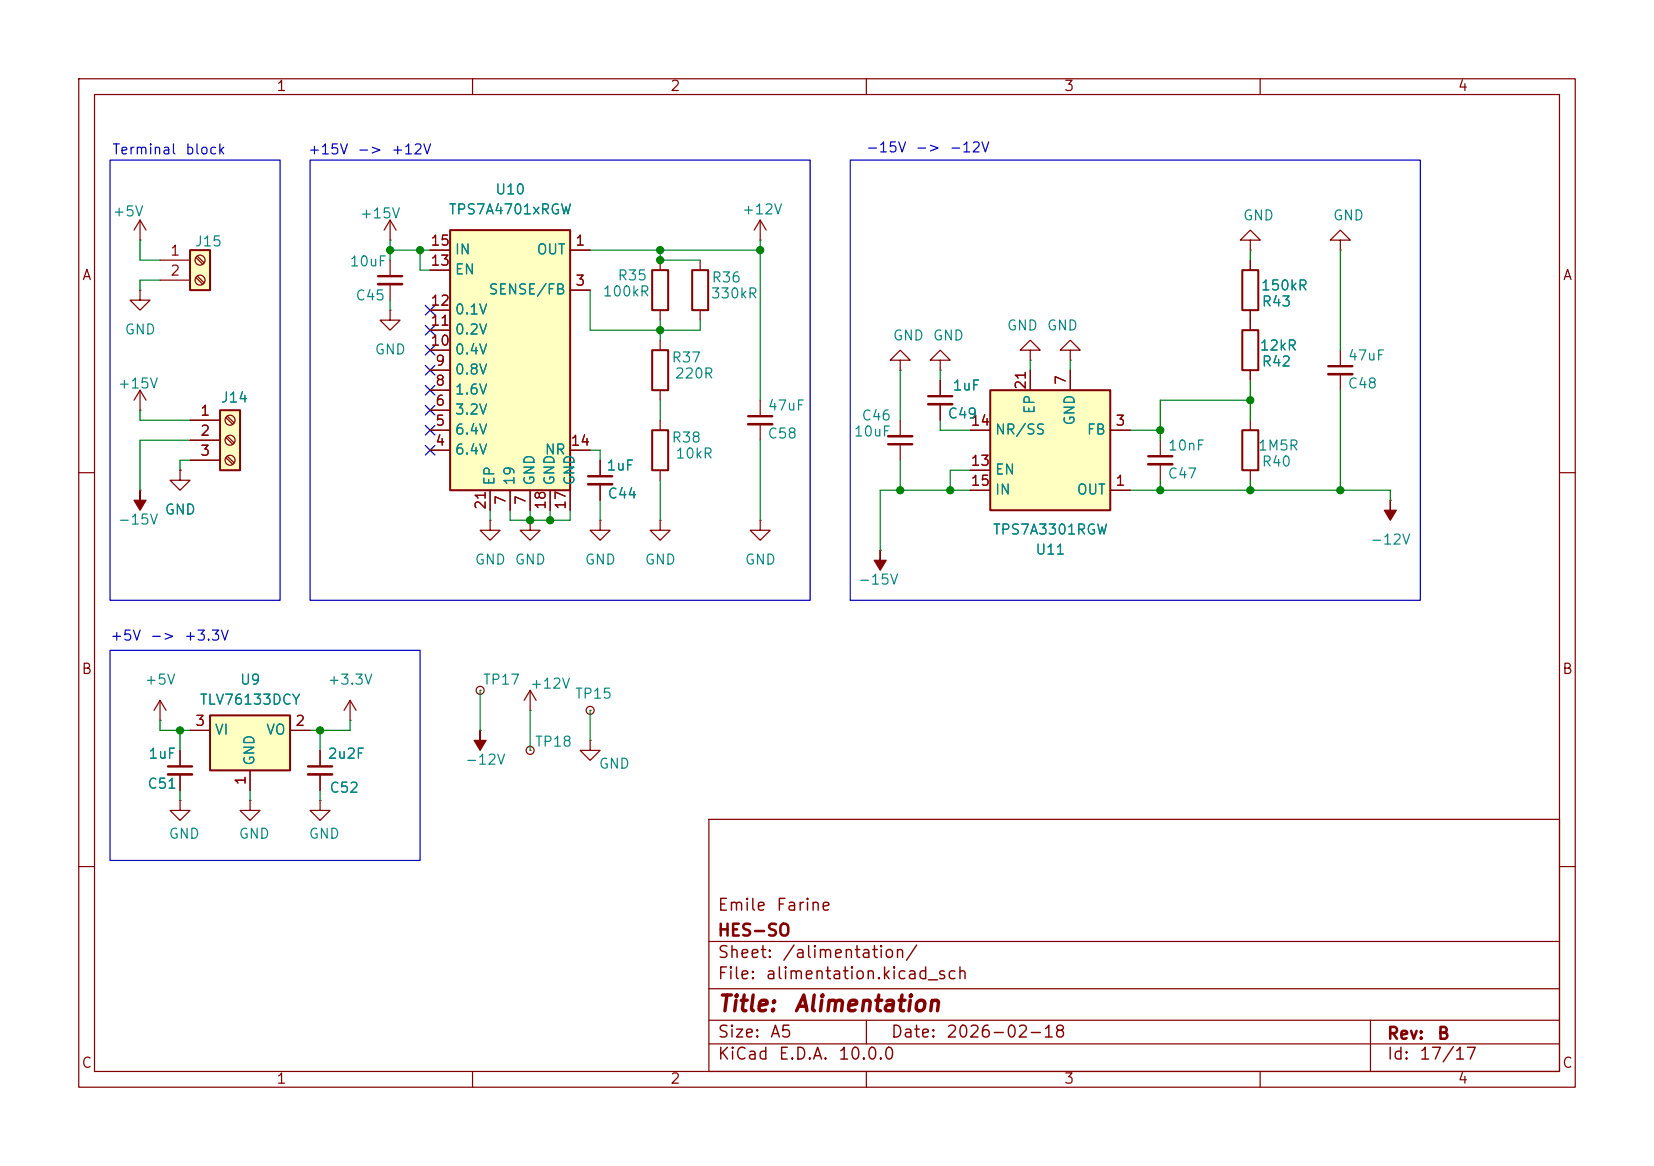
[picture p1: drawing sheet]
<svg xmlns="http://www.w3.org/2000/svg" width="210mm" height="148mm" viewBox="0 0 210 148" stroke-linecap="round" stroke-linejoin="round" font-family="sans-serif">
<g fill="none" stroke="#840000" stroke-width=".15">
<path d="M10 10h190v128h-190zM12 12h186v124h-186zM60 10v2M110 10v2M160 10v2M10 60h2M83.8 66v1.3h1.3l-1.3 1.3-1.3-1.3h1.3M83.8 66h.1M198 60h2M10 110h2M90 104h108v32h-108zM90 119.5h108"/>
<path d="M198 110h2M60 136v2M90 132.5h108M90 129.5h108M90 125.5h108M110 136v2M110 129.5v3M160 136v2M174 129.5v6.5"/>
</g>
<path d="M125.7 49.5h15.3v15.3h-15.3z" fill="#ffffc2"/>
<path d="M82.8 34.3h2v5.1h-2zM87.9 34.3h2v5.1h-2zM82.8 44.5h2v5h-2zM82.8 54.6h2v5.1h-2zM125.7 49.5h15.3v15.3h-15.3z" fill="none" stroke="#840000" stroke-width=".25"/>
<g fill="none" stroke="#840000" stroke-width=".15">
<path d="M83.8 33v1.3M83.8 39.4v1.2M88.9 33v1.3M88.9 39.4v1.2M96.5 30.5h.1M96.5 27.9v2.6M96.5 27.9l-.7 1.3M96.5 27.9l.8 1.3M76.2 58.4v2.1M83.8 43.2v1.3M83.8 49.5v1.3M83.8 53.3v1.3"/>
<path d="M83.8 59.7v1.3M96.5 50.8v2M96.5 53.8v2.1M119.4 45.7h-1.3l1.3-1.2 1.2 1.2h-1.2v1.3M119.4 47h.1M123.2 54.6h2.5M123.2 59.7h2.5M130.8 47v2.5M135.9 47v2.5M141 54.6h2.5M17.8 62.2h.1M76.2 66v1.3h1.3l-1.3 1.3-1.3-1.3h1.3"/>
<path d="M76.2 66h.1M76.2 61.5v2M96.5 66v1.3h-1.3l1.3 1.3 1.3-1.3h-1.3M96.5 66h.1M123.2 62.2h2.5M141 62.2h2.5M20.3 91.4h.1M20.3 88.9l-.7 1.3M20.3 88.9l.8 1.3M20.3 88.9v2.5M61 87.6h.1M74.9 90.2h.1"/>
<path d="M22.9 101.6v1.3h1.2l-1.2 1.2-1.3-1.2h1.3M22.9 101.6h.1M31.7 101.6v1.3h1.3l-1.3 1.2-1.2-1.2h1.2M31.7 101.6h.1M40.6 101.6v1.3h1.3l-1.3 1.2-1.2-1.2h1.2M40.6 101.6h.1"/>
<circle cx="61" cy="87.6" r=".51"/>
<circle cx="74.9" cy="90.2" r=".51"/>
</g>
<path d="M17.8 62.2v1.3h.7l-.7 1.3-.8-1.3h.8z" fill="#840000" stroke="#840000" stroke-width=".15"/>
<path d="M95 52.8h3M74.7 60.5h3" fill="none" stroke="#840000" stroke-width=".3"/>
<path d="M95 53.8h3M74.7 61.5h3" fill="none" stroke="#840000" stroke-width=".33"/>
<path d="M26.7 90.8h10.1v7h-10.1z" fill="#ffffc2"/>
<path d="M26.7 90.8h10.1v7h-10.1z" fill="none" stroke="#840000" stroke-width=".25"/>
<path d="M24.1 92.7h2.6M31.7 97.8v2.5M36.8 92.7h2.6" fill="none" stroke="#840000" stroke-width=".15"/>
<path d="M57.1 29.2h15.3v33h-15.3z" fill="#ffffc2"/>
<path d="M57.1 29.2h15.3v33h-15.3zM157.7 34.3h2.1v5.1h-2.1zM157.7 54.6h2.1v5.1h-2.1zM157.7 41.9h2.1v5.1h-2.1z" fill="none" stroke="#840000" stroke-width=".25"/>
<g fill="none" stroke="#840000" stroke-width=".15">
<path d="M49.5 30.5h.1M49.5 27.9l-.7 1.3M49.5 27.9l.8 1.3M49.5 27.9v2.6M54.6 31.8h2.5M54.6 39.4h2.5M54.6 34.3h2.5M72.4 31.8h2.5M72.4 36.8h2.5M158.7 30.5h-1.2l1.2-1.3 1.3 1.3h-1.3v1.3M158.7 31.8h.1M158.7 33v1.3"/>
<path d="M158.7 39.4v2.5M170.2 30.5h-1.3l1.3-1.3 1.2 1.3h-1.2v1.3M170.2 31.8h.1M54.6 57.2h2.5M54.6 54.6h2.5M54.6 52.1h2.5M54.6 49.5h2.5M54.6 47h2.5M54.6 44.5h2.5M54.6 41.9h2.5M72.4 57.2h2.5M114.3 45.7h-1.3l1.3-1.2 1.3 1.2h-1.3v1.3"/>
<path d="M114.3 47h.1M114.3 53.3v2.1M114.3 56.4v2M119.4 48.3v2M119.4 51.3v2M130.8 44.5h1.3l-1.3-1.3-1.3 1.3h1.3v1.2M130.8 45.7h.1M135.9 44.5h1.3l-1.3-1.3-1.3 1.3h1.3v1.2M135.9 45.7h.1M147.3 55.9v2M147.3 58.9v2.1M158.7 47v1.3"/>
<path d="M158.7 53.3v1.3M158.7 59.7v1.3M170.2 44.5v2M170.2 47.5v2M62.2 66v1.3h1.3l-1.3 1.3-1.2-1.3h1.2M62.2 66h.1M62.2 62.2v2.6M64.8 62.2v2.6M67.3 66v1.3h1.3l-1.3 1.3-1.3-1.3h1.3M67.3 66h.1M67.3 62.2v2.6M69.8 62.2v2.6"/>
<path d="M72.4 62.2v2.6M111.8 69.9h.1M176.5 63.5h.1M22.9 95.3v2M22.9 98.3v2M40.6 95.3v2M40.6 98.3v2M44.4 91.4h.1M44.4 88.9l-.7 1.3M44.4 88.9l.8 1.3M44.4 88.9v2.5M61 92.7h.1"/>
<path d="M67.3 90.2h.1M67.3 95.3h.1M67.3 87.6v2.6M67.3 87.6l-.8 1.3M67.3 87.6l.8 1.3M74.9 94v1.3h1.3l-1.3 1.2-1.2-1.2h1.2M74.9 94h.1"/>
<circle cx="67.3" cy="95.3" r=".51"/>
</g>
<path d="M112.8 56.4h3M117.9 50.3h3M145.8 57.9h3M168.7 46.5h3M21.3 97.3h3.1M39.1 97.3h3.1" fill="none" stroke="#840000" stroke-width=".3"/>
<path d="M112.8 55.4h3M117.9 51.3h3M145.8 58.9h3M168.7 47.5h3M21.3 98.3h3.1M39.1 98.3h3.1" fill="none" stroke="#840000" stroke-width=".33"/>
<g fill="#840000" stroke="#840000" stroke-width=".15">
<path d="M61 92.7v1.3h.7l-.7 1.3-.8-1.3h.8z"/>
<path d="M111.8 69.9v1.2h.7l-.7 1.3-.8-1.3h.8z"/>
<path d="M176.5 63.5v1.3h.8l-.8 1.2-.7-1.2h.7z"/>
</g>
<path d="M24.1 31.8h2.6v5h-2.6z" fill="#ffffc2"/>
<path d="M24.1 31.8h2.6v5h-2.6z" fill="none" stroke="#840000" stroke-width=".25"/>
<g fill="none" stroke="#840000" stroke-width=".15">
<path d="M17.8 30.5h.1M17.8 27.9l-.8 1.3M17.8 27.9l.7 1.3M17.8 27.9v2.6M20.3 33h3.8M20.3 35.6h3.8M24.9 32.7l.8 .8M24.9 35.2l.8 .9M25 32.5l.9 .9M25 35.1l.9 .8M49.5 39.4v1.2h1.3l-1.3 1.3-1.2-1.3h1.2M49.5 39.4h.1"/>
<path d="M49.5 33v2.1M49.5 36.1v2"/>
<circle cx="25.4" cy="33" r=".63"/>
<circle cx="25.4" cy="35.6" r=".63"/>
</g>
<path d="M48 35.1h3.1" fill="none" stroke="#840000" stroke-width=".3"/>
<path d="M48 36.1h3.1" fill="none" stroke="#840000" stroke-width=".33"/>
<path d="M27.9 52.1h2.6v7.6h-2.6z" fill="#ffffc2"/>
<path d="M27.9 52.1h2.6v7.6h-2.6z" fill="none" stroke="#840000" stroke-width=".25"/>
<g fill="none" stroke="#840000" stroke-width=".15">
<path d="M17.8 36.8v1.3h1.2l-1.2 1.3-1.3-1.3h1.3M17.8 36.8h.1M54.6 31.8h2.5M54.6 39.4h2.5M54.6 34.3h2.5M72.4 31.8h2.5M72.4 36.8h2.5M158.7 33v1.3M158.7 39.4v2.5M17.8 52.1h.1M17.8 49.5l-.8 1.3M17.8 49.5l.7 1.3"/>
<path d="M17.8 49.5v2.6M22.9 59.7v1.3h1.2l-1.2 1.2-1.3-1.2h1.3M22.9 59.7h.1M24.1 53.3h3.8M24.1 55.9h3.8M24.1 58.4h3.8M28.7 53l.8 .8M28.7 55.5l.8 .9M28.7 58.1l.8 .8M28.9 52.8l.8 .9M28.9 55.4l.8 .8M28.9 57.9l.8 .9"/>
<path d="M54.6 57.2h2.5M54.6 54.6h2.5M54.6 52.1h2.5M54.6 49.5h2.5M54.6 47h2.5M54.6 44.5h2.5M54.6 41.9h2.5M72.4 57.2h2.5M76.2 58.4v2.1M119.4 48.3v2M119.4 51.3v2M123.2 54.6h2.5"/>
<path d="M123.2 59.7h2.5M130.8 47v2.5M135.9 47v2.5M141 54.6h2.5M158.7 47v1.3M62.2 62.2v2.6M64.8 62.2v2.6M67.3 62.2v2.6M69.8 62.2v2.6M72.4 62.2v2.6M76.2 61.5v2M123.2 62.2h2.5"/>
<path d="M141 62.2h2.5M22.9 95.3v2M22.9 98.3v2M24.1 92.7h2.6M31.7 97.8v2.5M36.8 92.7h2.6M40.6 95.3v2M40.6 98.3v2"/>
<circle cx="29.2" cy="55.9" r=".63"/>
<circle cx="29.2" cy="53.3" r=".63"/>
<circle cx="29.2" cy="58.4" r=".63"/>
</g>
<g fill="none" stroke="#008400" stroke-width=".15">
<path d="M17.8 30.5v2.5h2.5M20.3 35.6h-2.5v1.2M49.5 31.8h5.1M49.5 30.5v2.5M49.5 38.1v1.3M53.3 31.8v2.5h1.3M74.9 36.8v5.1h14v-1.3M74.9 31.8h21.6M83.8 31.8v1.2h5.1M96.5 30.5v20.3M158.7 31.8v1.2M170.2 31.8v12.7"/>
<path d="M17.8 52.1v1.2h6.3M24.1 55.9h-6.3v6.3M24.1 58.4h-1.2v1.3M74.9 57.2h1.3v1.2M83.8 40.6v2.6M83.8 50.8v2.5M96.5 55.9v10.1M114.3 47v6.3M114.3 58.4v3.8M119.4 53.3v1.3h3.8M119.4 47v1.3M123.2 59.7h-2.6v2.5"/>
<path d="M130.8 45.7v1.3M135.9 45.7v1.3M143.5 54.6h3.8M158.7 50.8h-11.4v5.1M158.7 48.3v5M170.2 49.5v12.7M62.2 64.8v1.2M64.8 64.8v1.2h7.6v-1.2M67.3 64.8v1.2M69.8 64.8v1.2M76.2 63.5v2.5M83.8 61v5"/>
<path d="M123.2 62.2h-11.4v7.7M143.5 62.2h33v1.3M147.3 61v1.2M158.7 61v1.2M20.3 91.4v1.3h3.8M22.9 92.7v2.6M40.6 92.7v2.6M44.4 91.4v1.3h-5M61 87.6v5.1M67.3 90.2v5.1M74.9 90.2v3.8M22.9 100.3v1.3"/>
<path d="M31.7 100.3v1.3M40.6 100.3v1.3"/>
</g>
<g fill="none" stroke="#000084" stroke-width=".15">
<path d="M54 38.8l1.2 1.2M55.2 38.8l-1.2 1.2M54 56.5l1.2 1.3M54 41.3l1.2 1.2M54 46.4l1.2 1.2M54 54l1.2 1.2M54 43.8l1.2 1.3M54 48.9l1.2 1.2M54 51.5l1.2 1.2M55.2 56.5l-1.2 1.3M55.2 41.3l-1.2 1.2M55.2 46.4l-1.2 1.2"/>
<path d="M55.2 54l-1.2 1.2M55.2 43.8l-1.2 1.3M55.2 48.9l-1.2 1.2M55.2 51.5l-1.2 1.2"/>
</g>
<path d="M14 20.3h21.6v55.9h-21.6zM39.4 20.3h63.5v55.9h-63.5zM107.9 20.3h72.4v55.9h-72.4zM14 82.6h39.3v26.6h-39.3z" fill="none" stroke="#0000c2" stroke-width=".15"/>
<g fill="#008400" stroke="#008400" stroke-width=".13">
<circle cx="53.3" cy="31.8" r=".46"/>
<circle cx="49.5" cy="31.8" r=".46"/>
<circle cx="69.8" cy="66" r=".46"/>
<circle cx="67.3" cy="66" r=".46"/>
<circle cx="147.3" cy="62.2" r=".46"/>
<circle cx="147.3" cy="54.6" r=".46"/>
<circle cx="158.7" cy="50.8" r=".46"/>
<circle cx="114.3" cy="62.2" r=".46"/>
<circle cx="120.6" cy="62.2" r=".46"/>
<circle cx="22.9" cy="92.7" r=".46"/>
<circle cx="40.6" cy="92.7" r=".46"/>
<circle cx="83.8" cy="33" r=".46"/>
<circle cx="96.5" cy="31.8" r=".46"/>
<circle cx="83.8" cy="31.8" r=".46"/>
<circle cx="83.8" cy="41.9" r=".46"/>
<circle cx="158.7" cy="62.2" r=".46"/>
<circle cx="170.2" cy="62.2" r=".46"/>
</g>
<g font-size="2" fill="#840000">
<text x="91" y="128.9">Title:</text>
<text x="100.7" y="128.9">Alimentation</text>
</g>
<g font-size="1.5" fill="#840000">
<text x="91" y="119.2">HES-SO</text>
<text x="91" y="116">Emile</text>
<text x="98.5" y="116">Farine</text>
<text x="91" y="124.7">File:</text>
<text x="91" y="122">Sheet:</text>
<text x="97.1" y="124.7">alimentation.kicad_sch</text>
<text x="99.2" y="122">/alimentation/</text>
<text x="91" y="134.9">KiCad</text>
<text x="91" y="132.1">Size:</text>
<text x="97.7" y="132.1">A5</text>
<text x="98.7" y="134.9">E.D.A.</text>
<text x="106.3" y="134.9">10.0.0</text>
<text x="113" y="132.1">Date:</text>
<text x="120" y="132.1">2026-02-18</text>
<text x="176" y="132.3">Rev:</text>
<text x="176" y="134.9">Id:</text>
<text x="180.1" y="134.9">17/17</text>
<text x="182.4" y="132.3">B</text>
</g>
<g font-size="1.3" fill="#840000">
<text x="35" y="11.9">1</text>
<text x="85" y="11.9">2</text>
<text x="135" y="11.9">3</text>
<text x="185" y="11.9">4</text>
<text x="10.3" y="35.9">A</text>
<text x="21.5" y="32.8">1</text>
<text x="21.5" y="35.3">2</text>
<text x="54.6" y="34">13</text>
<text x="54.6" y="31.5">15</text>
<text x="73" y="31.5">1</text>
<text x="198.4" y="35.9">A</text>
<text x="54.6" y="41.7">11</text>
<text x="54.6" y="39.1">12</text>
<text x="73" y="36.6">3</text>
<text x="54.6" y="44.2">10</text>
<text x="55.2" y="46.7">9</text>
<text x="25.3" y="53.1">1</text>
<text x="55.2" y="51.8">6</text>
<text x="55.2" y="49.3">8</text>
<text x="130.6" y="49.6" transform="rotate(-90 130.6 49.6)">21</text>
<text x="135.6" y="49" transform="rotate(-90 135.6 49)">7</text>
<text x="25.3" y="55.6">2</text>
<text x="25.3" y="58.2">3</text>
<text x="55.2" y="56.9">4</text>
<text x="55.2" y="54.4">5</text>
<text x="72.3" y="56.9">14</text>
<text x="123.1" y="59.4">13</text>
<text x="123.1" y="54.4">14</text>
<text x="141.5" y="54.4">3</text>
<text x="62" y="64.8" transform="rotate(-90 62 64.8)">21</text>
<text x="64.5" y="64.2" transform="rotate(-90 64.5 64.2)">7</text>
<text x="67.1" y="64.2" transform="rotate(-90 67.1 64.2)">7</text>
<text x="69.6" y="64.8" transform="rotate(-90 69.6 64.8)">18</text>
<text x="72.1" y="64.8" transform="rotate(-90 72.1 64.8)">17</text>
<text x="123.1" y="62">15</text>
<text x="141.5" y="62">1</text>
<text x="10.3" y="85.9">B</text>
<text x="198.3" y="85.9">B</text>
<text x="24.7" y="92.5">3</text>
<text x="37.4" y="92.5">2</text>
<text x="31.5" y="99.8" transform="rotate(-90 31.5 99.8)">1</text>
<text x="10.3" y="135.9">C</text>
<text x="35" y="137.9">1</text>
<text x="85" y="137.9">2</text>
<text x="135" y="137.9">3</text>
<text x="185" y="137.9">4</text>
<text x="198.3" y="135.9">C</text>
</g>
<g font-size="1.3" fill="#0000c2">
<text x="14.2" y="19.9">Terminal</text>
<text x="23.4" y="19.9">block</text>
<text x="39" y="19.9">+15V</text>
<text x="45.3" y="19.9">-&gt;</text>
<text x="49.6" y="19.9">+12V</text>
<text x="109.9" y="19.7">-15V</text>
<text x="116.1" y="19.7">-&gt;</text>
<text x="120.4" y="19.7">-12V</text>
<text x="13.9" y="81.6">+5V</text>
<text x="19" y="81.6">-&gt;</text>
<text x="23.3" y="81.6">+3.3V</text>
</g>
<g font-size="1.3" fill="#008484">
<text x="14.2" y="27.8">+5V</text>
<text x="45.6" y="28">+15V</text>
<text x="56.9" y="27.5">TPS7A4701xRGW</text>
<text x="62.8" y="25">U10</text>
<text x="94.1" y="27.5">+12V</text>
<text x="157.7" y="28.3">GND</text>
<text x="169.2" y="28.3">GND</text>
<text x="24.6" y="31.6">J15</text>
<text x="44.3" y="34.1">10uF</text>
<text x="57.7" y="35.2">EN</text>
<text x="57.7" y="32.6">IN</text>
<text x="68.1" y="32.6">OUT</text>
<text x="78.3" y="35.9">R35</text>
<text x="45" y="38.5">C45</text>
<text x="57.7" y="40.2">0.1V</text>
<text x="61.9" y="37.7">SENSE/FB</text>
<text x="76.4" y="37.9">100kR</text>
<text x="90.2" y="38.2">330kR</text>
<text x="90.3" y="36.2">R36</text>
<text x="160" y="37.2">150kR</text>
<text x="160.1" y="39.2">R43</text>
<text x="15.7" y="42.8">GND</text>
<text x="47.5" y="45.3">GND</text>
<text x="57.7" y="47.9">0.8V</text>
<text x="57.7" y="45.3">0.4V</text>
<text x="57.7" y="42.8">0.2V</text>
<text x="85.2" y="46.3">R37</text>
<text x="113.3" y="43.5">GND</text>
<text x="118.4" y="43.5">GND</text>
<text x="127.8" y="42.3">GND</text>
<text x="132.8" y="42.3">GND</text>
<text x="159.8" y="44.8">12kR</text>
<text x="160.1" y="46.8">R42</text>
<text x="171.1" y="46.1">47uF</text>
<text x="14.9" y="49.6">+15V</text>
<text x="27.9" y="51.4">J14</text>
<text x="57.7" y="52.9">3.2V</text>
<text x="57.7" y="50.4">1.6V</text>
<text x="85.6" y="48.4">220R</text>
<text x="97.4" y="52.4">47uF</text>
<text x="109.3" y="53.7">C46</text>
<text x="120.2" y="53.4">C49</text>
<text x="120.9" y="49.9">1uF</text>
<text x="131.7" y="52.7" transform="rotate(-90 131.7 52.7)">EP</text>
<text x="171" y="49.6">C48</text>
<text x="57.7" y="58">6.4V</text>
<text x="57.7" y="55.5">6.4V</text>
<text x="69.1" y="58">NR</text>
<text x="85.2" y="56.5">R38</text>
<text x="85.7" y="58.5">10kR</text>
<text x="97.4" y="56">C58</text>
<text x="108.3" y="55.7">10uF</text>
<text x="126.2" y="55.5">NR/SS</text>
<text x="136.8" y="54.1" transform="rotate(-90 136.8 54.1)">GND</text>
<text x="137.9" y="55.5">FB</text>
<text x="148.2" y="57.5">10nF</text>
<text x="159.6" y="57.5">1M5R</text>
<text x="160.1" y="59.5">R40</text>
<text x="20.8" y="65.6">GND</text>
<text x="63.1" y="61.7" transform="rotate(-90 63.1 61.7)">EP</text>
<text x="65.6" y="61.7" transform="rotate(-90 65.6 61.7)">19</text>
<text x="68.2" y="61.7" transform="rotate(-90 68.2 61.7)">GND</text>
<text x="70.7" y="61.7" transform="rotate(-90 70.7 61.7)">GND</text>
<text x="73.3" y="61.7" transform="rotate(-90 73.3 61.7)">GND</text>
<text x="76.9" y="60">1uF</text>
<text x="77" y="63.6">C44</text>
<text x="126.2" y="60.6">EN</text>
<text x="126.2" y="63.1">IN</text>
<text x="136.6" y="63.1">OUT</text>
<text x="148.2" y="61.1">C47</text>
<text x="14.9" y="66.9">-15V</text>
<text x="60.2" y="72">GND</text>
<text x="65.3" y="72">GND</text>
<text x="74.2" y="72">GND</text>
<text x="81.8" y="72">GND</text>
<text x="94.5" y="72">GND</text>
<text x="126" y="68.2">TPS7A3301RGW</text>
<text x="131.4" y="70.7">U11</text>
<text x="173.9" y="69.4">-12V</text>
<text x="108.9" y="74.5">-15V</text>
<text x="18.3" y="87.2">+5V</text>
<text x="25.3" y="89.8">TLV76133DCY</text>
<text x="30.4" y="87.2">U9</text>
<text x="41.5" y="87.2">+3.3V</text>
<text x="61.2" y="87.2">TP17</text>
<text x="67.2" y="87.7">+12V</text>
<text x="72.9" y="89">TP15</text>
<text x="27.2" y="93.6">VI</text>
<text x="33.7" y="93.6">VO</text>
<text x="67.8" y="95.1">TP18</text>
<text x="18.6" y="100.4">C51</text>
<text x="18.7" y="96.6">1uF</text>
<text x="32.6" y="97.3" transform="rotate(-90 32.6 97.3)">GND</text>
<text x="41.5" y="96.6">2u2F</text>
<text x="41.7" y="100.9">C52</text>
<text x="59" y="97.4">-12V</text>
<text x="75.9" y="97.9">GND</text>
<text x="21.3" y="106.8">GND</text>
<text x="30.2" y="106.8">GND</text>
<text x="39.1" y="106.8">GND</text>
</g>
</svg>
